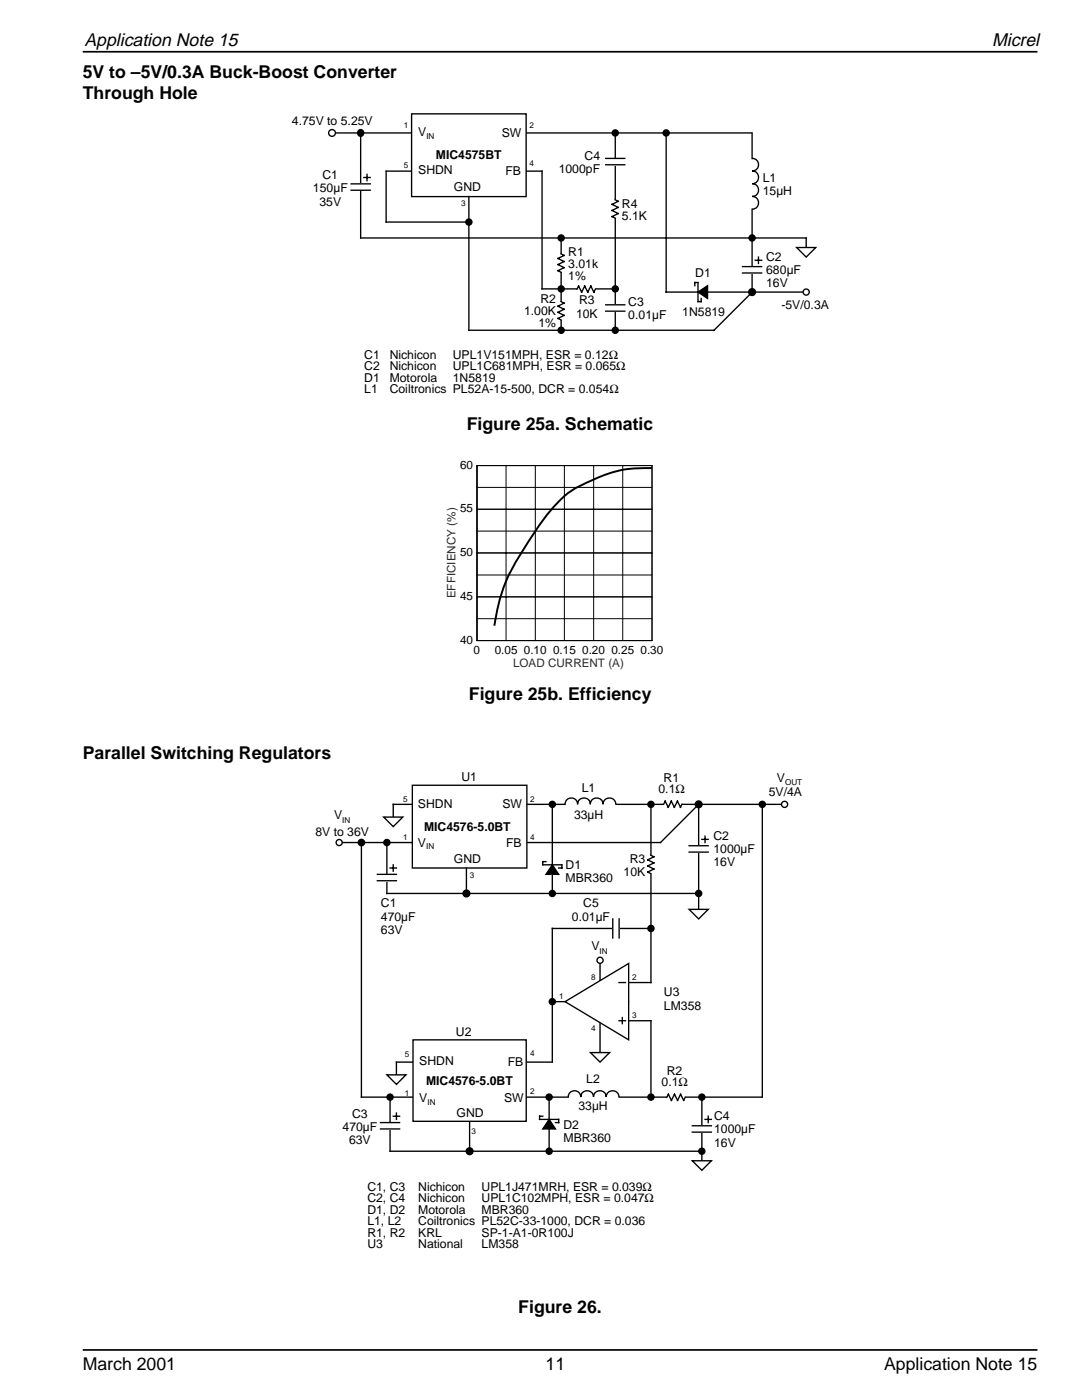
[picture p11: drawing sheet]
<svg xmlns="http://www.w3.org/2000/svg" width="216mm" height="279mm" viewBox="0 0 216 279" stroke-linecap="round" stroke-linejoin="round" font-family="sans-serif">
<path d="M16.5 10.3h190.5M16.5 269.4h190.5" fill="none" stroke="#000" stroke-width=".34"/>
<path d="M66.1 26.5h83.9M77.1 34.2h31.1" fill="none" stroke="#000" stroke-width=".27"/>
<path d="M82.1 22.7h22.9v16.5h-22.9z" fill-rule="evenodd" fill="#fff" stroke="#000" stroke-width=".27"/>
<path d="M72 26.5v21M77 34.2v10.1h16.6M93.6 39.2v26.7" fill="none" stroke="#000" stroke-width=".27"/>
<circle cx="93.6" cy="44.3" r=".61" fill="#000" stroke="#000" stroke-width=".27"/>
<path d="M70 36.6h3.9v1.5h-3.9z" fill-rule="evenodd" fill="#fff"/>
<path d="M70.1 36.7h3.8M70.1 38h3.8M72.6 35.4h1.3M73.2 34.8v1.3" fill="none" stroke="#000" stroke-width=".27"/>
<circle cx="66.3" cy="26.5" r=".68" fill="#fff" stroke="#000" stroke-width=".27"/>
<g fill="#000" stroke="#000" stroke-width=".27">
<path d="M139.3 58.3l1.9-1.3v2.6z" fill-rule="evenodd"/>
<circle cx="71.9" cy="26.6" r=".64"/>
</g>
<path d="M132.9 26.5v31.8h28M150.1 26.6v5a1.25 1.25 0 0 1 1.3 1.3 1.25 1.25 0 0 1-1.3 1.2M150.1 34.1a1.27 1.27 0 0 1 1.3 1.3 1.27 1.27 0 0 1-1.3 1.3 1.27 1.27 0 0 1 1.3 1.2 1.27 1.27 0 0 1-1.3 1.3 1.27 1.27 0 0 1 1.3 1.3 1.27 1.27 0 0 1-1.3 1.2M72 47.5h88.8M138.6 57v-.6h.7v3.8h.6v-.6M150 58.3l-7.5 7.6M150.1 41.8v16.4M93.6 65.9h48.9" fill="none" stroke="#000" stroke-width=".27"/>
<path d="M148.1 53.1h3.9v1.5h-3.9z" fill-rule="evenodd" fill="#fff"/>
<path d="M148.2 53.2h3.8M148.2 54.5h3.8M150.7 51.9h1.3M151.3 51.3v1.3M160.9 47.5v1.9" fill="none" stroke="#000" stroke-width=".27"/>
<path d="M159 49.4h3.8l-1.9 1.9z" fill-rule="evenodd" fill="#fff" stroke="#000" stroke-width=".27"/>
<g fill="#000" stroke="#000" stroke-width=".27">
<circle cx="150.1" cy="47.5" r=".61"/>
<circle cx="150.1" cy="58.3" r=".68"/>
</g>
<circle cx="160.9" cy="58.3" r=".61" fill="#fff" stroke="#000" stroke-width=".27"/>
<path d="M122.8 26.5v39.3M108.1 57.7h14.7M111.9 50.7l.7 .3-1.3 .6 1.3 .6-1.3 .6 1.3 .6-1.3 .6 .6 .3M112 47.5v18.4M115.1 57.7l.4-.6 .6 1.2 .6-1.2 .6 1.2 .6-1.2 .6 1.2 .3-.6M111.9 60.2l.7 .3-1.3 .6 1.3 .6-1.3 .6 1.3 .6-1.3 .6 .6 .4" fill="none" stroke="#000" stroke-width=".27"/>
<g fill="#fff" stroke="#fff" stroke-width=".27">
<path d="M111.3 50.8h1.3v3.4h-1.3z" fill-rule="evenodd"/>
<path d="M111.3 60.3h1.3v3.4h-1.3z" fill-rule="evenodd"/>
<path d="M115.3 57.1h3.4v1.2h-3.4z" fill-rule="evenodd"/>
</g>
<path d="M120.8 60.8h3.9v1.4h-3.9z" fill-rule="evenodd" fill="#fff"/>
<path d="M122.7 39.9l.7 .3-1.3 .6 1.3 .6-1.3 .6 1.3 .6-1.3 .6 .6 .3M120.9 60.8h3.8M120.9 62.1h3.8" fill="none" stroke="#000" stroke-width=".27"/>
<path d="M122.1 40h1.3v3.4h-1.3z" fill-rule="evenodd" fill="#fff" stroke="#fff" stroke-width=".27"/>
<path d="M120.8 31.5h3.9v1.5h-3.9z" fill-rule="evenodd" fill="#fff"/>
<path d="M108.2 34.2v23.5M120.9 31.6h3.8M120.9 32.9h3.8" fill="none" stroke="#000" stroke-width=".27"/>
<g fill="#000" stroke="#000" stroke-width=".27">
<circle cx="122.8" cy="26.5" r=".61"/>
<circle cx="132.9" cy="26.5" r=".61"/>
<circle cx="112" cy="47.5" r=".61"/>
<circle cx="112" cy="57.7" r=".61"/>
<circle cx="122.8" cy="57.7" r=".61"/>
<circle cx="112" cy="65.9" r=".61"/>
<circle cx="122.8" cy="65.9" r=".61"/>
</g>
<path d="M95.2 92.9h34.9v34.9h-34.9z" fill-rule="evenodd" fill="#fff"/>
<g fill="none" stroke="#000" stroke-width=".2">
<path d="M95.1 97.3h35M95.1 92.9h35M95.2 92.9h34.9v34.9h-34.9zM95.2 92.8v35.1M101 92.9v35M106.8 92.9v35M112.6 92.9v35M118.5 92.9v35M124.3 92.9v35M130.1 92.9v35M95.1 119.1h35M95.1 114.8h35"/>
<path d="M95.1 110.4h35M95.1 106h35M95.1 101.6h35M95.1 127.8h35M95.1 123.5h35"/>
</g>
<path d="M130.1 93.4a24.1 24.1 0 0 0-13.1 3 18.7 18.7 0 0 0-8.1 6.7l-3.7 5.3a34.8 34.8 0 0 0-6.1 13.9l-.5 2.6" fill="none" stroke="#000" stroke-width=".39"/>
<path d="M67.8 168.1h64M78.5 160.5h34.2M119.7 191.6v18.5M125.4 196.1h4.5" fill="none" stroke="#000" stroke-width=".27"/>
<path d="M82.3 156.7h22.8v16.5h-22.8z" fill-rule="evenodd" fill="#fff" stroke="#000" stroke-width=".27"/>
<path d="M77.2 168.1v10.2M108.9 172h-.6v.6h3.8v.6h-.6M110.2 160.5v17.8M122.9 160.5a1.27 1.27 0 0 0-1.3-1.2 1.27 1.27 0 0 0-1.3 1.2 1.27 1.27 0 0 0-1.2-1.2 1.27 1.27 0 0 0-1.3 1.2 1.27 1.27 0 0 0-1.3-1.2 1.27 1.27 0 0 0-1.2 1.2 1.25 1.25 0 0 0-1.3-1.2 1.25 1.25 0 0 0-1.3 1.2M122.9 160.5h33.6M139.4 160.5v21" fill="none" stroke="#000" stroke-width=".27"/>
<g fill="#000" stroke="#000" stroke-width=".27">
<path d="M110.2 172.6l1.3 1.9h-2.6z" fill-rule="evenodd"/>
<circle cx="110.2" cy="160.5" r=".61"/>
</g>
<path d="M75.2 174.4h4v1.5h-4z" fill-rule="evenodd" fill="#fff"/>
<path d="M75.3 174.5h3.8M75.3 175.8h3.8M77.2 178.3h62.2M77.8 173.2h1.3M78.5 160.5v2.6M78.5 172.6v1.3" fill="none" stroke="#000" stroke-width=".27"/>
<circle cx="110.2" cy="178.3" r=".61" fill="#000" stroke="#000" stroke-width=".27"/>
<g fill="#fff" stroke="#000" stroke-width=".27">
<path d="M76.6 163.1h3.8l-1.9 1.9z" fill-rule="evenodd"/>
<circle cx="67.7" cy="168.1" r=".61"/>
</g>
<circle cx="77.2" cy="168.1" r=".61" fill="#000" stroke="#000" stroke-width=".27"/>
<path d="M93.1 173.2v5.1M139.4 160.5l-7.6 7.6" fill="none" stroke="#000" stroke-width=".27"/>
<path d="M137.4 168.7h4v1.4h-4z" fill-rule="evenodd" fill="#fff"/>
<path d="M137.5 168.8h3.8M137.5 170.1h3.8M140 167.5h1.3M140.7 166.9v1.2M72.1 219h41.3M79.1 212h31.1" fill="none" stroke="#000" stroke-width=".27"/>
<circle cx="93.1" cy="178.3" r=".68" fill="#000" stroke="#000" stroke-width=".27"/>
<path d="M82.4 207.5h22.6v16.3h-22.6z" fill-rule="evenodd" fill="#fff" stroke="#000" stroke-width=".27"/>
<path d="M77.8 218.9v10.9M109.6 219v10.8M123.5 218.9a1.27 1.27 0 0 0-1.3-1.2 1.27 1.27 0 0 0-1.2 1.2 1.27 1.27 0 0 0-1.3-1.2 1.27 1.27 0 0 0-1.3 1.2 1.27 1.27 0 0 0-1.3-1.2 1.27 1.27 0 0 0-1.2 1.3 1.25 1.25 0 0 0-1.3-1.3 1.25 1.25 0 0 0-1.2 1.3" fill="none" stroke="#000" stroke-width=".27"/>
<path d="M75.9 224h3.9v1.4h-3.9z" fill-rule="evenodd" fill="#fff"/>
<path d="M79.1 212v2.5M75.9 224h3.8M75.9 225.3h3.8M77.8 229.8h62.3M78.5 222.8h1.2M79.1 222.1v1.3" fill="none" stroke="#000" stroke-width=".27"/>
<path d="M77.2 214.5h3.8l-1.9 1.9z" fill-rule="evenodd" fill="#fff" stroke="#000" stroke-width=".27"/>
<path d="M72.1 168.1v50.9M110.2 185.3v26.7M110.2 199.9h15.2M93.7 224v5.8M108.3 222.8h-.6v.6h3.8v.6h-.7" fill="none" stroke="#000" stroke-width=".27"/>
<path d="M109.6 223.4l1.2 1.9h-2.5z" fill-rule="evenodd" fill="#000" stroke="#000" stroke-width=".27"/>
<path d="M112.7 199.9l12.7-7.6v15.2z" fill-rule="evenodd" fill="#fff" stroke="#000" stroke-width=".27"/>
<path d="M123.5 196.1h1.3M123.5 203.7h1.3M124.2 203.1v1.2M125.4 203.7h4.5" fill="none" stroke="#000" stroke-width=".27"/>
<path d="M117.8 210.1h3.8l-1.9 1.9z" fill-rule="evenodd" fill="#fff" stroke="#000" stroke-width=".27"/>
<path d="M110.2 185.3h19.7" fill="none" stroke="#000" stroke-width=".27"/>
<circle cx="119.7" cy="191.6" r=".61" fill="#fff" stroke="#000" stroke-width=".27"/>
<path d="M122.2 183.3h1.4v4h-1.4z" fill-rule="evenodd" fill="#fff"/>
<path d="M129.9 170.7l.6 .3-1.2 .6 1.2 .6-1.2 .6 1.2 .6-1.2 .6 .6 .3M129.9 160.5v35.6M132.4 160.5l.3-.6 .6 1.2 .7-1.2 .6 1.2 .6-1.2 .6 1.2 .3-.6M122.3 183.4v3.8M123.5 183.4v3.8M129.9 203.7v15.3" fill="none" stroke="#000" stroke-width=".27"/>
<g fill="#000" stroke="#000" stroke-width=".27">
<circle cx="129.9" cy="160.5" r=".61"/>
<circle cx="139.4" cy="160.5" r=".68"/>
<circle cx="129.9" cy="185.3" r=".61"/>
</g>
<g fill="#fff" stroke="#fff" stroke-width=".27">
<path d="M129.3 170.8h1.2v3.4h-1.2z" fill-rule="evenodd"/>
<path d="M132.6 159.9h3.3v1.2h-3.3z" fill-rule="evenodd"/>
</g>
<g fill="#fff" stroke="#000" stroke-width=".27">
<path d="M137.5 181.5h3.8l-1.9 1.9z" fill-rule="evenodd"/>
<circle cx="156.6" cy="160.5" r=".61"/>
</g>
<g fill="#000" stroke="#000" stroke-width=".27">
<circle cx="139.4" cy="178.3" r=".61"/>
<circle cx="77.8" cy="219" r=".61"/>
<circle cx="109.6" cy="219" r=".61"/>
<circle cx="129.9" cy="219" r=".61"/>
<circle cx="93.7" cy="229.8" r=".68"/>
<circle cx="109.6" cy="229.8" r=".61"/>
</g>
<path d="M123.5 219h28.6M133.1 219l.3-.6 .6 1.2 .6-1.2 .6 1.2 .6-1.2 .6 1.2 .3-.6M140 219v12.7" fill="none" stroke="#000" stroke-width=".27"/>
<path d="M133.2 218.4h3.4v1.2h-3.4z" fill-rule="evenodd" fill="#fff" stroke="#fff" stroke-width=".27"/>
<path d="M138.1 231.7h3.8l-1.9 1.9z" fill-rule="evenodd" fill="#fff" stroke="#000" stroke-width=".27"/>
<circle cx="140" cy="229.8" r=".61" fill="#000" stroke="#000" stroke-width=".27"/>
<path d="M138.1 224.6h3.9v1.4h-3.9z" fill-rule="evenodd" fill="#fff"/>
<path d="M152.1 160.6v58.3M138.1 224.7h3.8M138.1 225.9h3.8M140.7 223.4h1.2M141.3 222.8v1.2" fill="none" stroke="#000" stroke-width=".27"/>
<g fill="#000" stroke="#000" stroke-width=".27">
<circle cx="72.1" cy="168.1" r=".63"/>
<circle cx="152.1" cy="160.5" r=".61"/>
<circle cx="110.2" cy="199.9" r=".61"/>
<circle cx="140" cy="219" r=".61"/>
</g>
<g font-size="3.6">
<text x="16.8" y="9.2">Application Note 15</text>
<text x="198" y="9.2">Micrel</text>
</g>
<g font-size="3.5">
<text x="16.5" y="15.5">5V to –5V/0.3A Buck-Boost Converter</text>
<text x="16.5" y="19.8">Through Hole</text>
<text x="93.1" y="85.9">Figure 25a. Schematic</text>
<text x="93.6" y="139.7">Figure 25b. Efficiency</text>
<text x="16.5" y="151.4">Parallel Switching Regulators</text>
<text x="103.4" y="262.1">Figure 26.</text>
<text x="16.5" y="273.3">March 2001</text>
<text x="108.9" y="273.3">11</text>
<text x="176.4" y="273.3">Application Note 15</text>
</g>
<g font-size="2.4">
<text x="58.3" y="24.9">4.75V to 5.25V</text>
<text x="83.4" y="27.1">V</text>
<text x="100.1" y="27.3">SW</text>
<text x="64.3" y="35.7">C1</text>
<text x="83.4" y="34.8">SHDN</text>
<text x="87" y="31.7">MIC4575BT</text>
<text x="100.9" y="35">FB</text>
<text x="111.5" y="34.5">1000pF</text>
<text x="116.6" y="31.9">C4</text>
<text x="62.5" y="38.4">150µF</text>
<text x="63.7" y="41.1">35V</text>
<text x="90.6" y="38.2">GND</text>
<text x="124.1" y="41.5">R4</text>
<text x="152.2" y="36.3">L1</text>
<text x="152.2" y="38.9">15µH</text>
<text x="124.1" y="43.9">5.1K</text>
<text x="113.4" y="51">R1</text>
<text x="113.4" y="53.4">3.01k</text>
<text x="152.9" y="52">C2</text>
<text x="113.4" y="55.9">1%</text>
<text x="138.7" y="55.4">D1</text>
<text x="152.9" y="54.6">680µF</text>
<text x="152.9" y="57.3">16V</text>
<text x="104.6" y="62.8">1.00K</text>
<text x="107.4" y="65.3">1%</text>
<text x="107.8" y="60.5">R2</text>
<text x="114.9" y="63.4">10K</text>
<text x="115.6" y="60.7">R3</text>
<text x="125.4" y="61.1">C3</text>
<text x="125.4" y="63.7">0.01µF</text>
<text x="136.1" y="63">1N5819</text>
<text x="155.9" y="61.7">-5V/0.3A</text>
<text x="72.7" y="71.6">C1</text>
<text x="77.8" y="71.6">Nichicon</text>
<text x="90.4" y="71.6">UPL1V151MPH, ESR = 0.12Ω</text>
<text x="72.7" y="73.9">C2</text>
<text x="72.7" y="76.2">D1</text>
<text x="77.8" y="73.9">Nichicon</text>
<text x="77.8" y="76.2">Motorola</text>
<text x="90.4" y="73.9">UPL1C681MPH, ESR = 0.065Ω</text>
<text x="90.4" y="76.2">1N5819</text>
<text x="72.7" y="78.5">L1</text>
<text x="77.8" y="78.5">Coiltronics PL52A-15-500, DCR = 0.054Ω</text>
<text x="92.1" y="155.9">U1</text>
<text x="83.4" y="161.3">SHDN</text>
<text x="100.3" y="161.3">SW</text>
<text x="116.1" y="158.1">L1</text>
<text x="131.4" y="158.3">0.1Ω</text>
<text x="132.4" y="156">R1</text>
<text x="153.4" y="158.9">5V/4A</text>
<text x="155" y="156">V</text>
<text x="62.9" y="166.9">8V to 36V</text>
<text x="66.7" y="163.5">V</text>
<text x="84.6" y="165.9">MIC4576-5.0BT</text>
<text x="114.5" y="163.4">33µH</text>
<text x="142.4" y="167.6">C2</text>
<text x="83.4" y="169">V</text>
<text x="90.6" y="172.3">GND</text>
<text x="101" y="169">FB</text>
<text x="112.8" y="173.4">D1</text>
<text x="125.6" y="172.2">R3</text>
<text x="142.4" y="170.2">1000µF</text>
<text x="142.4" y="172.9">16V</text>
<text x="112.8" y="176.1">MBR360</text>
<text x="124.4" y="174.8">10K</text>
<text x="76" y="181.1">C1</text>
<text x="76" y="183.7">470µF</text>
<text x="114.1" y="183.7">0.01µF</text>
<text x="116.4" y="181.1">C5</text>
<text x="76" y="186.5">63V</text>
<text x="118" y="189.5">V</text>
<text x="132.5" y="198.9">U3</text>
<text x="132.5" y="201.5">LM358</text>
<text x="91" y="206.7">U2</text>
<text x="83.7" y="212.6">SHDN</text>
<text x="101.3" y="212.7">FB</text>
<text x="133" y="214.5">R2</text>
<text x="83.7" y="220">V</text>
<text x="85" y="216.5">MIC4576-5.0BT</text>
<text x="100.6" y="220">SW</text>
<text x="115.4" y="221.5">33µH</text>
<text x="117" y="216.2">L2</text>
<text x="132" y="216.8">0.1Ω</text>
<text x="68.4" y="225.7">470µF</text>
<text x="70.3" y="223.1">C3</text>
<text x="91.1" y="223">GND</text>
<text x="112.4" y="225.3">D2</text>
<text x="112.4" y="227.9">MBR360</text>
<text x="142.5" y="223.5">C4</text>
<text x="142.5" y="226.2">1000µF</text>
<text x="69.6" y="228.3">63V</text>
<text x="142.5" y="228.9">16V</text>
<text x="73.3" y="237.6">C1, C3</text>
<text x="73.3" y="239.9">C2, C4</text>
<text x="83.4" y="237.6">Nichicon</text>
<text x="83.4" y="239.9">Nichicon</text>
<text x="96.1" y="237.6">UPL1J471MRH, ESR = 0.039Ω</text>
<text x="96.1" y="239.9">UPL1C102MPH, ESR = 0.047Ω</text>
<text x="73.3" y="242.2">D1, D2</text>
<text x="73.3" y="244.5">L1, L2</text>
<text x="83.4" y="242.2">Motorola</text>
<text x="83.4" y="244.5">Coiltronics PL52C-33-1000, DCR = 0.036</text>
<text x="96.1" y="242.2">MBR360</text>
<text x="73.3" y="246.8">R1, R2</text>
<text x="73.3" y="249.1">U3</text>
<text x="83.4" y="246.8">KRL</text>
<text x="83.5" y="249.1">National</text>
<text x="96.1" y="249.1">LM358</text>
<text x="96.1" y="246.8">SP-1-A1-0R100J</text>
</g>
<g font-size="2.3">
<text x="91.8" y="93.5">60</text>
<text x="91.8" y="102.2">55</text>
<text x="91.8" y="110.9">50</text>
<text x="91.8" y="119.7">45</text>
<text x="91.8" y="128.4">40</text>
<text x="94.5" y="130.5">0</text>
<text x="98.7" y="130.5">0.05 0.10 0.15 0.20 0.25 0.30</text>
</g>
<g font-size="2.3" fill="#352632">
<text x="90.9" y="119.4" transform="rotate(-90 90.9 119.4)">EFFICIENCY (%)</text>
<text x="102.4" y="133.2">LOAD CURRENT (A)</text>
</g>
<g font-size="1.6">
<text x="80.6" y="25.6">1</text>
<text x="85.1" y="27.7">IN</text>
<text x="105.7" y="25.6">2</text>
<text x="80.6" y="33.6">5</text>
<text x="105.7" y="33.2">4</text>
<text x="92" y="41.1">3</text>
<text x="80.4" y="160">5</text>
<text x="105.8" y="160">2</text>
<text x="156.7" y="156.6">OUT</text>
<text x="68.3" y="164.3">IN</text>
<text x="80.4" y="167.6">1</text>
<text x="105.8" y="167.6">4</text>
<text x="85" y="169.5">IN</text>
<text x="93.8" y="175.2">3</text>
<text x="119.6" y="190.3">IN</text>
<text x="117.9" y="195.5">8</text>
<text x="126.1" y="195.5">2</text>
<text x="111.6" y="199.3">1</text>
<text x="126.1" y="203.1">3</text>
<text x="117.9" y="205.7">4</text>
<text x="80.8" y="211">5</text>
<text x="105.8" y="210.8">4</text>
<text x="80.8" y="218.6">1</text>
<text x="85.3" y="220.5">IN</text>
<text x="105.8" y="218.4">2</text>
<text x="94.1" y="226.2">3</text>
</g>
</svg>
